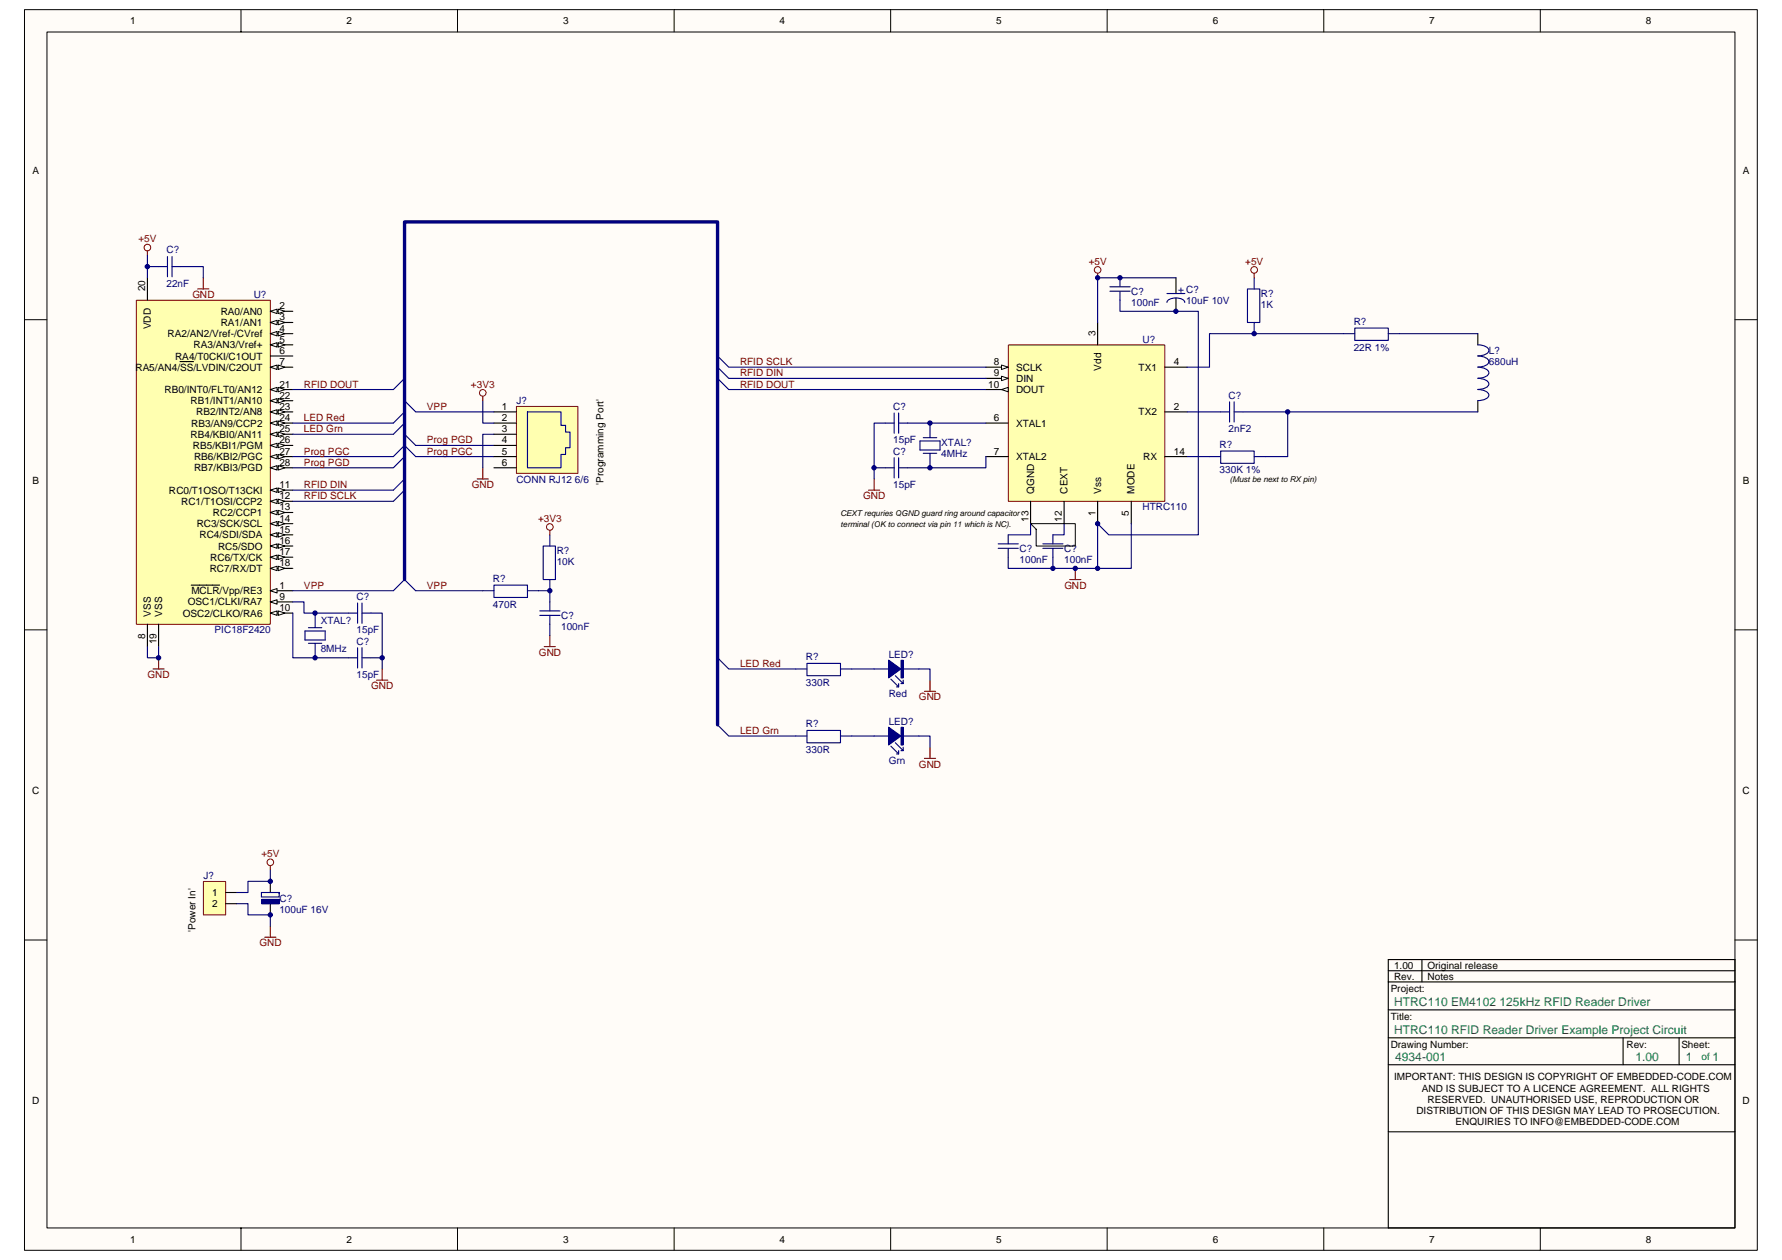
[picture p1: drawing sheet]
<svg xmlns="http://www.w3.org/2000/svg" width="297mm" height="210mm" viewBox="0 0 297 210" stroke-linecap="round" stroke-linejoin="round" font-family="sans-serif">
<path d="M4.1 1.6h288.8v206.8h-288.8z" fill="#fffcf8"/>
<path d="M4.1 1.6h288.8v206.8h-288.8z" fill="none" stroke="#000" stroke-width=".17"/>
<path d="M7.8 5.4h281.4v199.2h-281.4z" fill="#fffcf8"/>
<g fill="none" stroke="#000" stroke-width=".17">
<path d="M7.8 5.3h281.4v199.3h-281.4zM40.2 1.6v3.7M76.3 1.6v3.7M112.4 1.6v3.7M148.5 1.6v3.7M184.5 1.6v3.7M220.7 1.6v3.7M256.7 1.6v3.7M4.1 53.3h3.7M289.2 53.3h3.7M4.1 105h3.7M289.2 105h3.7"/>
<path d="M4.1 156.7h3.7M289.2 156.7h3.7M40.2 204.6v3.8M76.3 204.6v3.8M112.4 204.6v3.8M148.5 204.6v3.8M184.5 204.6v3.8M220.7 204.6v3.8M256.7 204.6v3.8"/>
</g>
<path d="M231.4 159.9h57.8v44.7h-57.8zM237 159.9v3.7M231.4 173h57.8M231.4 168.3h57.8M231.4 163.6h57.8M231.4 177.4h57.8M231.4 161.8h57.8M270.5 173v4.4M279.9 173v4.4M231.4 188.6h57.8" fill="none" stroke="#000" stroke-width=".19"/>
<path d="M183 45.6v.7M44.1 156.2h1.9M45.1 144.3v.7M45.1 154.3v1.9" fill="none" stroke="#800000" stroke-width=".19"/>
<g fill="none" stroke="#800000" stroke-width=".17">
<circle cx="183" cy="45" r=".55"/>
<circle cx="45.1" cy="143.7" r=".55"/>
</g>
<path d="M168.1 57.5h26.1v26h-26.1z" fill="#ffffb0"/>
<path d="M168.1 57.5h26.1v26h-26.1z" fill="none" stroke="#800000" stroke-width=".17"/>
<path d="M183 53.7v3.8M164.3 61.2h3.8M164.3 70.5h3.8M164.3 76.1h3.8M194.2 68.6h3.7M194.2 61.2h3.7M183 83.5v3.8M188.6 83.5v3.8" fill="none" stroke="#000" stroke-width=".19"/>
<path d="M166.9 60.8l1.2 .4-1.2 .4z" fill="#fffcf8" stroke="#000" stroke-width=".17"/>
<path d="M164.3 63.1h3.8" fill="none" stroke="#000" stroke-width=".19"/>
<path d="M166.9 62.7l1.2 .4-1.2 .3z" fill="#fffcf8" stroke="#000" stroke-width=".17"/>
<path d="M164.3 64.9h3.8" fill="none" stroke="#000" stroke-width=".19"/>
<path d="M166.9 64.9l1.2-.3v.7z" fill="#fffcf8" stroke="#000" stroke-width=".17"/>
<path d="M196 46.3v2.6M196 49.7v2.2M246.3 55.6v1.9M194.2 76.1h3.7M246.3 66.8v1.8M171.8 83.5v3.8M177.4 83.5v3.8" fill="none" stroke="#000" stroke-width=".19"/>
<g fill="none" stroke="#000080" stroke-width=".19">
<path d="M119.6 59.3l1.9 1.9h42.8M185 47.8h3.4M185 48.5h3.4M186.7 48.5v3.4h13v37.2h-14.9l-1.8-1.8v7.4h-7.5M186.7 46.3v1.5M194.5 48.9h3M194.5 50.4a1.21 1.21 0 0 1 1.5-.7 1.43 1.43 0 0 1 1.5 .7M196 46.3h-13v7.4M207.9 48.2h2.1v5.5h-2.1zM209.1 46.3v1.9M209.1 53.7v1.9M225.8 55.6h-24.2v5.6h-3.7"/>
<path d="M225.8 54.7h5.6v2h-5.6zM231.4 55.6h14.9M246.3 57.5a1.78 1.78 0 0 1 1.9 .9 1.27 1.27 0 0 1-1.3 .9h-.6M246.3 59.3a1.78 1.78 0 0 1 1.9 1 1.27 1.27 0 0 1-1.3 .8l-.6 .1a1.84 1.84 0 0 1 1.9 .9 1.27 1.27 0 0 1-1.3 .9h-.6a1.84 1.84 0 0 1 1.9 1 1.27 1.27 0 0 1-1.3 .9h-.6M119.6 61.2l1.9 1.9h42.8M119.6 63.1l1.9 1.8h42.8M145.7 78h3.4M149.1 70.5h-3.4v9.3M149.1 68.8v3.4M149.1 76.3v3.4M149.8 70.5h14.5M149.8 68.8v3.4"/>
<path d="M149.8 76.3v3.4M153.3 73.5h3.4v1.5h-3.4zM153.9 72.9h2.2M153.9 75.5h2.2M155 70.5v2.4M155 75.5v2.5M164.3 76.1v1.9h-14.5M197.9 68.6h7.1M201.6 76.1h1.9M203.5 75.2h5.6v2h-5.6zM205 67v3.3M205.7 67v3.3"/>
<path d="M214.6 68.6v7.5h-5.5M246.3 68.6h-40.6M246.3 64.9a1.78 1.78 0 0 1 1.9 .9 1.27 1.27 0 0 1-1.3 .9l-.6 .1M166.4 90.6h3.3M166.4 91.4h3.3M168.1 91.4v3.3h7.4v-3.3M168.1 89.1v1.5M173.8 90.6h3.4M173.8 91.4h3.4M177.4 87.3v1.8h-1.9v1.5M188.6 87.3v7.4h-5.6"/>
</g>
<circle cx="209.1" cy="45" r=".55" fill="none" stroke="#800000" stroke-width=".17"/>
<path d="M209.1 45.6v.7M145.7 79.8v1.9M144.8 81.7h1.8M178.3 96.6h1.9M179.2 94.7v1.9" fill="none" stroke="#800000" stroke-width=".19"/>
<path d="M171.8 87.3h7.4v3.7h-6.5v-2.8z" fill="none" stroke="#000" stroke-width=".17"/>
<path d="M22.8 50.1h22.3v53.9h-22.3z" fill="#ffffb0"/>
<path d="M22.7 50h22.4v54h-22.4z" fill="none" stroke="#800000" stroke-width=".17"/>
<path d="M45.1 98.4h3.7" fill="none" stroke="#000" stroke-width=".19"/>
<path d="M45.1 98.4l1.1-.3v.7z" fill="#fffcf8" stroke="#000" stroke-width=".17"/>
<path d="M45.1 51.9h3.7M31.9 97.5h4.7" fill="none" stroke="#000" stroke-width=".19"/>
<g fill="#fffcf8" stroke="#000" stroke-width=".17">
<path d="M45.1 51.9l1.1-.4v.8z"/>
<path d="M46.4 51.5l1.1 .4-1.1 .4z"/>
</g>
<path d="M45.1 53.7h3.7" fill="none" stroke="#000" stroke-width=".19"/>
<g fill="#fffcf8" stroke="#000" stroke-width=".17">
<path d="M45.1 53.7l1.1-.3v.7z"/>
<path d="M46.4 53.4l1.1 .3-1.1 .4z"/>
</g>
<path d="M45.1 55.6h3.7" fill="none" stroke="#000" stroke-width=".19"/>
<g fill="#fffcf8" stroke="#000" stroke-width=".17">
<path d="M45.1 55.6l1.1-.4v.8z"/>
<path d="M46.4 55.2l1.1 .4-1.1 .4z"/>
</g>
<path d="M45.1 57.5h3.7" fill="none" stroke="#000" stroke-width=".19"/>
<g fill="#fffcf8" stroke="#000" stroke-width=".17">
<path d="M45.1 57.5l1.1-.4v.7z"/>
<path d="M46.4 57.1l1.1 .4-1.1 .3z"/>
</g>
<path d="M45.1 59.3h3.7M45.1 61.2h3.7" fill="none" stroke="#000" stroke-width=".19"/>
<g fill="#fffcf8" stroke="#000" stroke-width=".17">
<path d="M45.1 61.2l1.1-.4v.8z"/>
<path d="M46.4 60.8l1.1 .4-1.1 .4z"/>
</g>
<path d="M30 60.3h2.3M24.6 104v3.8M45.1 100.3h3.7" fill="none" stroke="#000" stroke-width=".19"/>
<path d="M45.1 100.3l1.1-.4v.8z" fill="#fffcf8" stroke="#000" stroke-width=".17"/>
<path d="M45.1 102.2h3.7" fill="none" stroke="#000" stroke-width=".19"/>
<g fill="#fffcf8" stroke="#000" stroke-width=".17">
<path d="M45.1 102.2l1.1-.4v.8z"/>
<path d="M46.4 101.8l1.1 .4-1.1 .4z"/>
</g>
<path d="M45.1 81.7h3.7" fill="none" stroke="#000" stroke-width=".19"/>
<g fill="#fffcf8" stroke="#000" stroke-width=".17">
<path d="M45.1 81.7l1.1-.4v.8z"/>
<path d="M46.4 81.3l1.1 .4-1.1 .4z"/>
</g>
<path d="M45.1 83.5h3.7" fill="none" stroke="#000" stroke-width=".19"/>
<g fill="#fffcf8" stroke="#000" stroke-width=".17">
<path d="M45.1 83.5l1.1-.3v.7z"/>
<path d="M46.4 83.2l1.1 .3-1.1 .4z"/>
</g>
<path d="M45.1 85.4h3.7" fill="none" stroke="#000" stroke-width=".19"/>
<g fill="#fffcf8" stroke="#000" stroke-width=".17">
<path d="M45.1 85.4l1.1-.4v.8z"/>
<path d="M46.4 85l1.1 .4-1.1 .4z"/>
</g>
<path d="M45.1 87.3h3.7" fill="none" stroke="#000" stroke-width=".19"/>
<g fill="#fffcf8" stroke="#000" stroke-width=".17">
<path d="M45.1 87.3l1.1-.4v.8z"/>
<path d="M46.4 86.9l1.1 .4-1.1 .4z"/>
</g>
<path d="M45.1 89.1h3.7" fill="none" stroke="#000" stroke-width=".19"/>
<g fill="#fffcf8" stroke="#000" stroke-width=".17">
<path d="M45.1 89.1l1.1-.3v.7z"/>
<path d="M46.4 88.8l1.1 .3-1.1 .4z"/>
</g>
<path d="M45.1 91h3.7" fill="none" stroke="#000" stroke-width=".19"/>
<g fill="#fffcf8" stroke="#000" stroke-width=".17">
<path d="M45.1 91l1.1-.4v.8z"/>
<path d="M46.4 90.6l1.1 .4-1.1 .4z"/>
</g>
<path d="M45.1 92.9h3.7" fill="none" stroke="#000" stroke-width=".19"/>
<g fill="#fffcf8" stroke="#000" stroke-width=".17">
<path d="M45.1 92.9l1.1-.4v.7z"/>
<path d="M46.4 92.5l1.1 .4-1.1 .3z"/>
</g>
<path d="M45.1 94.7h3.7" fill="none" stroke="#000" stroke-width=".19"/>
<g fill="#fffcf8" stroke="#000" stroke-width=".17">
<path d="M45.1 94.7l1.1-.3v.7z"/>
<path d="M46.4 94.4l1.1 .3-1.1 .4z"/>
</g>
<path d="M24.6 46.3v3.7M45.1 64.9h3.7M26.4 104v3.8" fill="none" stroke="#000" stroke-width=".19"/>
<g fill="#fffcf8" stroke="#000" stroke-width=".17">
<path d="M45.1 64.9l1.1-.3v.7z"/>
<path d="M46.4 64.6l1.1 .3-1.1 .4z"/>
</g>
<path d="M45.1 66.8h3.7" fill="none" stroke="#000" stroke-width=".19"/>
<g fill="#fffcf8" stroke="#000" stroke-width=".17">
<path d="M45.1 66.8l1.1-.4v.8z"/>
<path d="M46.4 66.4l1.1 .4-1.1 .4z"/>
</g>
<path d="M45.1 68.6h3.7" fill="none" stroke="#000" stroke-width=".19"/>
<g fill="#fffcf8" stroke="#000" stroke-width=".17">
<path d="M45.1 68.6l1.1-.3v.7z"/>
<path d="M46.4 68.3l1.1 .3-1.1 .4z"/>
</g>
<path d="M45.1 70.5h3.7" fill="none" stroke="#000" stroke-width=".19"/>
<g fill="#fffcf8" stroke="#000" stroke-width=".17">
<path d="M45.1 70.5l1.1-.4v.8z"/>
<path d="M46.4 70.1l1.1 .4-1.1 .4z"/>
</g>
<path d="M45.1 72.4h3.7" fill="none" stroke="#000" stroke-width=".19"/>
<g fill="#fffcf8" stroke="#000" stroke-width=".17">
<path d="M45.1 72.4l1.1-.4v.7z"/>
<path d="M46.4 72l1.1 .4-1.1 .3z"/>
</g>
<path d="M45.1 74.2h3.7" fill="none" stroke="#000" stroke-width=".19"/>
<g fill="#fffcf8" stroke="#000" stroke-width=".17">
<path d="M45.1 74.2l1.1-.3v.7z"/>
<path d="M46.4 73.9l1.1 .3-1.1 .4z"/>
</g>
<path d="M45.1 76.1h3.7" fill="none" stroke="#000" stroke-width=".19"/>
<g fill="#fffcf8" stroke="#000" stroke-width=".17">
<path d="M45.1 76.1l1.1-.4v.8z"/>
<path d="M46.4 75.7l1.1 .4-1.1 .4z"/>
</g>
<path d="M45.1 78h3.7" fill="none" stroke="#000" stroke-width=".19"/>
<g fill="#fffcf8" stroke="#000" stroke-width=".17">
<path d="M45.1 78l1.1-.4v.7z"/>
<path d="M46.4 77.6l1.1 .4-1.1 .3z"/>
</g>
<path d="M24.6 41.8v.8M33 48.2h1.8M33.9 46.3v1.9M25.5 111.5h1.9M26.4 109.6v1.9M62.8 113.3h1.8M63.7 111.5v1.8" fill="none" stroke="#800000" stroke-width=".19"/>
<circle cx="24.6" cy="41.3" r=".55" fill="none" stroke="#800000" stroke-width=".17"/>
<g fill="none" stroke="#000080" stroke-width=".19">
<path d="M26.4 44.4h1.5M27.9 42.8v3.3M28.7 44.4h1.5M28.7 42.8v3.3M67.4 79.8l-1.8 1.9h-16.8M197.9 76.1h3.7M67.4 96.6l-1.8 1.8h-16.8M67.4 81.7l-1.8 1.8h-16.8M171.8 87.3v1.8h-3.7M24.6 107.8v1.8h1.8v-1.8M48.8 100.3h1.9v1.9h8.9M48.8 102.2v7.4h10.8"/>
<path d="M50.8 105.2h3.4v1.5h-3.4zM51.4 104.6h2.2M51.4 107.2h2.2M52.5 102.2v2.4M52.5 107.2v2.4M59.6 100.5v3.4M59.6 107.9v3.4M60.3 102.2h3.4v9.3M60.3 109.6h3.4M60.3 100.5v3.4M60.3 107.9v3.4"/>
</g>
<path d="M67.4 96.6v-59.6h52.2v83.8" fill="none" stroke="#000080" stroke-width=".56"/>
<path d="M33.9 146.9h3.7v5.6h-3.7z" fill="#ffffb0"/>
<path d="M33.9 146.9h3.7v5.6h-3.7z" fill="none" stroke="#800000" stroke-width=".17"/>
<path d="M37.6 148.7h1.9M37.6 150.6h1.9" fill="none" stroke="#000" stroke-width=".19"/>
<path d="M79.5 79.8h1.9M80.5 78v1.8" fill="none" stroke="#800000" stroke-width=".19"/>
<path d="M67.4 74.2l1.9 1.9h13M67.4 72.4l1.9 1.8h13M67.4 66.8l1.9 1.8h13M80.5 66.8v3.7h1.8M82.3 72.4h-1.8v5.6" fill="none" stroke="#000080" stroke-width=".19"/>
<path d="M86.1 67.8h10.2v11.1h-10.2z" fill="#ffffb0"/>
<g fill="none" stroke="#800000" stroke-width=".17">
<path d="M86.1 67.7h10.2v11.2h-10.2z"/>
<circle cx="80.5" cy="65.5" r=".55"/>
<circle cx="91.6" cy="87.8" r=".55"/>
</g>
<path d="M82.3 68.6h3.8M82.3 70.5h3.8M82.3 72.4h3.8M82.3 74.2h3.8M82.3 76.1h3.8M82.3 78h3.8M45.1 146.9v1.8M45.1 150.6v1.9" fill="none" stroke="#000" stroke-width=".19"/>
<g fill="none" stroke="#000080" stroke-width=".19">
<path d="M24.6 42.6v3.7M24.6 44.4h1.8M30.2 44.4h3.7v1.9M67.4 76.1l-1.8 1.9h-16.8M67.4 74.2l-1.8 1.9h-16.8M67.4 63.1l-1.8 1.8h-16.8M67.4 68.6l-1.8 1.9h-16.8M67.4 70.5l-1.8 1.9h-16.8M87.9 68.6h5.6v2.3h.8v1.1h.7v2.6h-.7v1.1h-.8v2.3h-5.6zM67.4 96.6l1.9 1.8h13M82.3 97.5h5.6v2.1h-5.6zM87.9 98.4h3.7v3.4"/>
<path d="M90.5 91h2.1v5.6h-2.1zM91.6 89.1v1.9M91.6 96.6v1.8M90 102.6h3.3M90 101.8h3.3M91.6 102.6v3.3M119.6 109.6l1.9 1.9h13M134.5 110.6h5.6v2h-5.6zM140.1 111.5h8M148.5 113.2l1.3 1.3v-.6M149.2 112.6l1.4 1.3v-.6M149.4 114.5h.4"/>
<path d="M150.2 113.9h.4M150.6 111.5h4.4v1.8M119.6 120.8l1.9 1.9h13M134.5 121.7h5.6v2.1h-5.6zM148.1 122.7h-8M148.5 124.4l1.3 1.2v-.5M149.2 123.8l1.4 1.3v-.6M149.4 125.6h.4M150.2 125.1h.4M150.6 122.7h4.4v1.8"/>
</g>
<path d="M80.5 66v.8M91.6 88.4v.7M90.7 107.8h1.9M91.6 105.9v1.9M154.1 115.2h1.9M155 113.3v1.9M154.1 126.4h1.9M155 124.5v1.9" fill="none" stroke="#800000" stroke-width=".19"/>
<path d="M150.4 110v3M150.4 121.2v3" fill="none" stroke="#000080" stroke-width=".34"/>
<path d="M150.2 110h.4v3h-.4zM150.2 121.2h.4v3h-.4z" fill="none" stroke="#000080" stroke-width=".17"/>
<g fill="#000080" stroke="#000080" stroke-width=".17">
<path d="M148.1 110l2.1 1.5-2.1 1.5z"/>
<path d="M148.1 121.2l2.1 1.5-2.1 1.5z"/>
</g>
<path d="M43.6 149.9h3v.7h-3z" fill="#000080"/>
<path d="M43.6 149.9h3v.7h-3z" fill="none" stroke="#000080" stroke-width=".17"/>
<path d="M43.6 148.7v.8h2.9v-.8z" fill-rule="evenodd" fill="#ffffe8" stroke="#000080" stroke-width=".19"/>
<path d="M39.5 150.6h1.8v1.9h3.8v1.8M45.1 145v1.9h-3.8v1.8h-1.8" fill="none" stroke="#000080" stroke-width=".19"/>
<g fill="#000080" stroke="#000080" stroke-width=".17">
<circle cx="24.6" cy="44.4" r=".36"/>
<circle cx="26.4" cy="109.6" r=".36"/>
<circle cx="45.1" cy="152.5" r=".36"/>
<circle cx="45.1" cy="146.9" r=".36"/>
<circle cx="52.5" cy="109.6" r=".36"/>
<circle cx="52.5" cy="102.2" r=".36"/>
<circle cx="63.7" cy="109.6" r=".37"/>
<circle cx="91.6" cy="98.4" r=".36"/>
<circle cx="145.7" cy="78" r=".36"/>
<circle cx="155" cy="78" r=".37"/>
<circle cx="155" cy="70.5" r=".37"/>
<circle cx="175.5" cy="94.7" r=".36"/>
<circle cx="179.2" cy="94.7" r=".36"/>
<circle cx="183" cy="94.7" r=".36"/>
<circle cx="183" cy="87.3" r=".36"/>
<circle cx="183" cy="46.3" r=".36"/>
<circle cx="186.7" cy="46.3" r=".36"/>
<circle cx="196" cy="51.9" r=".36"/>
<circle cx="209.1" cy="55.6" r=".36"/>
<circle cx="214.6" cy="68.6" r=".36"/>
</g>
<g font-size="2" fill="#00753f">
<text x="232.4" y="167.7">HTRC110 EM4102 125kHz RFID Reader Driver</text>
<text x="232.4" y="172.4">HTRC110 RFID Reader Driver Example Project Circuit</text>
<text x="232.6" y="176.8">4934-001</text>
<text x="272.6" y="176.8">1.00</text>
<text x="281" y="176.8">1</text>
<text x="285.5" y="176.8">1</text>
</g>
<g font-size="1.7">
<text x="21.7" y="4">1</text>
<text x="57.8" y="4">2</text>
<text x="93.9" y="4">3</text>
<text x="130" y="4">4</text>
<text x="166.1" y="4">5</text>
<text x="202.2" y="4">6</text>
<text x="238.2" y="4">7</text>
<text x="274.4" y="4">8</text>
<text x="5.4" y="28.9">A</text>
<text x="290.5" y="28.9">A</text>
<text x="24.2" y="48.5" transform="rotate(-90 24.2 48.5)">20</text>
<text x="36.8" y="52.5">RA0/AN0</text>
<text x="46.6" y="51.5">2</text>
<text x="46.6" y="53.4">3</text>
<text x="25.1" y="54.9" transform="rotate(-90 25.1 54.9)">VDD</text>
<text x="27.9" y="56.2">RA2/AN2/Vref-/CVref</text>
<text x="29.2" y="59.9">RA4/T0CKI/C1OUT</text>
<text x="32.3" y="58.1">RA3/AN3/Vref+</text>
<text x="36.8" y="54.3">RA1/AN1</text>
<text x="46.6" y="59">6</text>
<text x="46.6" y="57.1">5</text>
<text x="46.6" y="55.3">4</text>
<text x="182.6" y="56" transform="rotate(-90 182.6 56)">3</text>
<text x="22.6" y="61.8">RA5/AN4/SS/LVDIN/C2OUT</text>
<text x="27.4" y="65.5">RB0/INT0/FLT0/AN12</text>
<text x="46.6" y="64.6">21</text>
<text x="46.6" y="60.9">7</text>
<text x="164.7" y="64.6">10</text>
<text x="165.6" y="60.9">8</text>
<text x="165.6" y="62.7">9</text>
<text x="169.4" y="61.8">SCLK</text>
<text x="169.4" y="63.6">DIN</text>
<text x="169.4" y="65.5">DOUT</text>
<text x="183.5" y="61.8" transform="rotate(-90 183.5 61.8)">Vdd</text>
<text x="189.8" y="61.8">TX1</text>
<text x="195.7" y="60.9">4</text>
<text x="31.8" y="67.4">RB1/INT1/AN10</text>
<text x="31.9" y="71.1">RB3/AN9/CCP2</text>
<text x="32.7" y="69.2">RB2/INT2/AN8</text>
<text x="46.6" y="66.4">22</text>
<text x="46.6" y="70.2">24</text>
<text x="46.6" y="68.3">23</text>
<text x="83.6" y="68.3">1</text>
<text x="83.6" y="70.2">2</text>
<text x="165.6" y="70.2">6</text>
<text x="169.4" y="71.1">XTAL1</text>
<text x="189.8" y="69.2">TX2</text>
<text x="195.7" y="68.3">2</text>
<text x="31.7" y="73">RB4/KBI0/AN11</text>
<text x="32.1" y="74.8">RB5/KBI1/PGM</text>
<text x="32.3" y="76.7">RB6/KBI2/PGC</text>
<text x="46.6" y="72">25</text>
<text x="46.6" y="75.8">27</text>
<text x="46.6" y="77.6">28</text>
<text x="46.6" y="73.9">26</text>
<text x="83.6" y="72">3</text>
<text x="83.6" y="73.9">4</text>
<text x="83.6" y="75.8">5</text>
<text x="83.6" y="77.6">6</text>
<text x="165.6" y="75.8">7</text>
<text x="169.4" y="76.7">XTAL2</text>
<text x="190.5" y="76.7">RX</text>
<text x="195.7" y="75.8">14</text>
<text x="5.4" y="80.6">B</text>
<text x="28.2" y="82.3">RC0/T1OSO/T13CKI</text>
<text x="32.3" y="78.5">RB7/KBI3/PGD</text>
<text x="46.6" y="83.2">12</text>
<text x="46.6" y="81.3">11</text>
<text x="100.6" y="80.8" transform="rotate(-90 100.6 80.8)">'Programming Port'</text>
<text x="172.4" y="82.3" transform="rotate(-90 172.4 82.3)">QGND</text>
<text x="177.9" y="82.3" transform="rotate(-90 177.9 82.3)">CEXT</text>
<text x="183.5" y="82.3" transform="rotate(-90 183.5 82.3)">Vss</text>
<text x="189.1" y="82.3" transform="rotate(-90 189.1 82.3)">MODE</text>
<text x="290.5" y="80.6">B</text>
<text x="30.2" y="84.1">RC1/T1OSI/CCP2</text>
<text x="32.8" y="87.9">RC3/SCK/SCL</text>
<text x="33.2" y="89.7">RC4/SDI/SDA</text>
<text x="35.5" y="86">RC2/CCP1</text>
<text x="46.6" y="88.8">15</text>
<text x="46.6" y="86.9">14</text>
<text x="46.6" y="85.1">13</text>
<text x="171.4" y="86.9" transform="rotate(-90 171.4 86.9)">13</text>
<text x="177" y="86.9" transform="rotate(-90 177 86.9)">12</text>
<text x="182.6" y="86" transform="rotate(-90 182.6 86)">1</text>
<text x="188.2" y="86" transform="rotate(-90 188.2 86)">5</text>
<text x="35" y="95.3">RC7/RX/DT</text>
<text x="35" y="93.5">RC6/TX/CK</text>
<text x="36.3" y="91.6">RC5/SDO</text>
<text x="46.6" y="94.4">18</text>
<text x="46.6" y="90.7">16</text>
<text x="46.6" y="92.5">17</text>
<text x="31.3" y="100.9">OSC1/CLKI/RA7</text>
<text x="31.9" y="99">MCLR/Vpp/RE3</text>
<text x="46.6" y="100">9</text>
<text x="46.6" y="98.1">1</text>
<text x="46.6" y="101.8">10</text>
<text x="24.2" y="106.5" transform="rotate(-90 24.2 106.5)">8</text>
<text x="25.1" y="102.7" transform="rotate(-90 25.1 102.7)">VSS</text>
<text x="26.1" y="107.4" transform="rotate(-90 26.1 107.4)">19</text>
<text x="27" y="102.7" transform="rotate(-90 27 102.7)">VSS</text>
<text x="30.5" y="102.8">OSC2/CLKO/RA6</text>
<text x="5.4" y="132.3">C</text>
<text x="290.5" y="132.3">C</text>
<text x="35.4" y="149.3">1</text>
<text x="32.6" y="155.3" transform="rotate(-90 32.6 155.3)">'Power In'</text>
<text x="35.4" y="151.2">2</text>
<text x="232.4" y="161.4">1.00</text>
<text x="238" y="161.4">Original release</text>
<text x="231.8" y="165.4">Project:</text>
<text x="232.4" y="163.3">Rev.</text>
<text x="238" y="163.3">Notes</text>
<text x="231.8" y="170">Title:</text>
<text x="231.8" y="174.7">Drawing Number:</text>
<text x="271.1" y="174.7">Rev:</text>
<text x="280.3" y="174.7">Sheet:</text>
<text x="5.4" y="184">D</text>
<text x="232.4" y="180.1">IMPORTANT: THIS DESIGN IS COPYRIGHT OF EMBEDDED-CODE.COM</text>
<text x="236.1" y="185.7">DISTRIBUTION OF THIS DESIGN MAY LEAD TO PROSECUTION.</text>
<text x="237" y="181.9">AND IS SUBJECT TO A LICENCE AGREEMENT. ALL RIGHTS</text>
<text x="238" y="183.8">RESERVED. UNAUTHORISED USE, REPRODUCTION OR</text>
<text x="290.5" y="184">D</text>
<text x="242.6" y="187.5">ENQUIRIES TO INFO@EMBEDDED-CODE.COM</text>
<text x="21.7" y="207.1">1</text>
<text x="57.8" y="207.1">2</text>
<text x="93.9" y="207.1">3</text>
<text x="130" y="207.1">4</text>
<text x="166.1" y="207.1">5</text>
<text x="202.2" y="207.1">6</text>
<text x="238.2" y="207.1">7</text>
<text x="274.4" y="207.1">8</text>
</g>
<g font-size="1.7" fill="#800000">
<text x="23.1" y="40.4">+5V</text>
<text x="181.5" y="44.1">+5V</text>
<text x="207.6" y="44.1">+5V</text>
<text x="32.1" y="49.7">GND</text>
<text x="50.7" y="64.6">RFID DOUT</text>
<text x="78.5" y="64.6">+3V3</text>
<text x="123.4" y="60.9">RFID SCLK</text>
<text x="123.4" y="62.7">RFID DIN</text>
<text x="123.4" y="64.6">RFID DOUT</text>
<text x="50.7" y="70.2">LED Red</text>
<text x="71.2" y="68.3">VPP</text>
<text x="50.7" y="72">LED Grn</text>
<text x="50.7" y="77.6">Prog PGD</text>
<text x="50.7" y="75.8">Prog PGC</text>
<text x="71.2" y="73.9">Prog PGD</text>
<text x="71.2" y="75.8">Prog PGC</text>
<text x="50.7" y="83.2">RFID SCLK</text>
<text x="50.7" y="81.3">RFID DIN</text>
<text x="78.7" y="81.3">GND</text>
<text x="143.9" y="83.2">GND</text>
<text x="89.7" y="86.9">+3V3</text>
<text x="50.7" y="98.1">VPP</text>
<text x="71.2" y="98.1">VPP</text>
<text x="177.4" y="98.1">GND</text>
<text x="24.6" y="113">GND</text>
<text x="89.8" y="109.3">GND</text>
<text x="123.4" y="111.1">LED Red</text>
<text x="61.9" y="114.9">GND</text>
<text x="153.2" y="116.7">GND</text>
<text x="123.4" y="122.3">LED Grn</text>
<text x="153.2" y="127.9">GND</text>
<text x="43.6" y="142.8">+5V</text>
<text x="43.2" y="157.7">GND</text>
</g>
<g font-size="1.7" fill="#000080">
<text x="27.7" y="42.2">C?</text>
<text x="27.7" y="47.8">22nF</text>
<text x="42.3" y="49.7">U?</text>
<text x="188.6" y="49.1">C?</text>
<text x="188.6" y="51">100nF</text>
<text x="196.4" y="48.7">+ C?</text>
<text x="197.7" y="50.6">10uF 10V</text>
<text x="210.2" y="49.5">R?</text>
<text x="210.2" y="51.4">1K</text>
<text x="190.4" y="57.1">U?</text>
<text x="225.7" y="54.1">R?</text>
<text x="225.7" y="58.4">22R 1%</text>
<text x="248.2" y="59">L?</text>
<text x="248.2" y="60.9">680uH</text>
<text x="86.1" y="67.4">J?</text>
<text x="148.9" y="68.3">C?</text>
<text x="204.8" y="66.4">C?</text>
<text x="148.9" y="73.9">15pF</text>
<text x="148.9" y="75.8">C?</text>
<text x="156.9" y="74.3">XTAL?</text>
<text x="156.9" y="76.1">4MHz</text>
<text x="203.3" y="74.6">R?</text>
<text x="204.8" y="72">2nF2</text>
<text x="86.1" y="80.4">CONN RJ12 6/6</text>
<text x="148.9" y="81.3">15pF</text>
<text x="203.3" y="78.9">330K 1%</text>
<text x="190.4" y="85.1">HTRC110</text>
<text x="92.8" y="92.3">R?</text>
<text x="92.8" y="94.2">10K</text>
<text x="169.9" y="91.9">C?</text>
<text x="169.9" y="93.8">100nF</text>
<text x="177.4" y="91.9">C?</text>
<text x="177.4" y="93.8">100nF</text>
<text x="59.4" y="100">C?</text>
<text x="82.2" y="97">R?</text>
<text x="82.2" y="101.3">470R</text>
<text x="35.8" y="105.6">PIC18F2420</text>
<text x="53.5" y="104.1">XTAL?</text>
<text x="59.4" y="105.6">15pF</text>
<text x="59.4" y="107.4">C?</text>
<text x="93.5" y="103.1">C?</text>
<text x="93.5" y="105">100nF</text>
<text x="53.5" y="108.7">8MHz</text>
<text x="59.4" y="113">15pF</text>
<text x="134.3" y="110">R?</text>
<text x="148.1" y="109.6">LED?</text>
<text x="134.3" y="114.3">330R</text>
<text x="148.1" y="116.2">Red</text>
<text x="134.3" y="121.2">R?</text>
<text x="134.3" y="125.5">330R</text>
<text x="148.1" y="120.8">LED?</text>
<text x="148.1" y="127.4">Grn</text>
<text x="33.9" y="146.5">J?</text>
<text x="46.6" y="150.3">C?</text>
<text x="46.6" y="152.1">100uF 16V</text>
</g>
<text font-size="1.7" fill="#00753f" x="283.6" y="176.7">of</text>
<g font-size="1.3">
<text x="205" y="80.3">(Must be next to RX pin)</text>
<text x="140.1" y="86">CEXT requries QGND guard ring around capacitor</text>
<text x="140.1" y="87.9">terminal (OK to connect via pin 11 which is NC).</text>
</g>
</svg>
